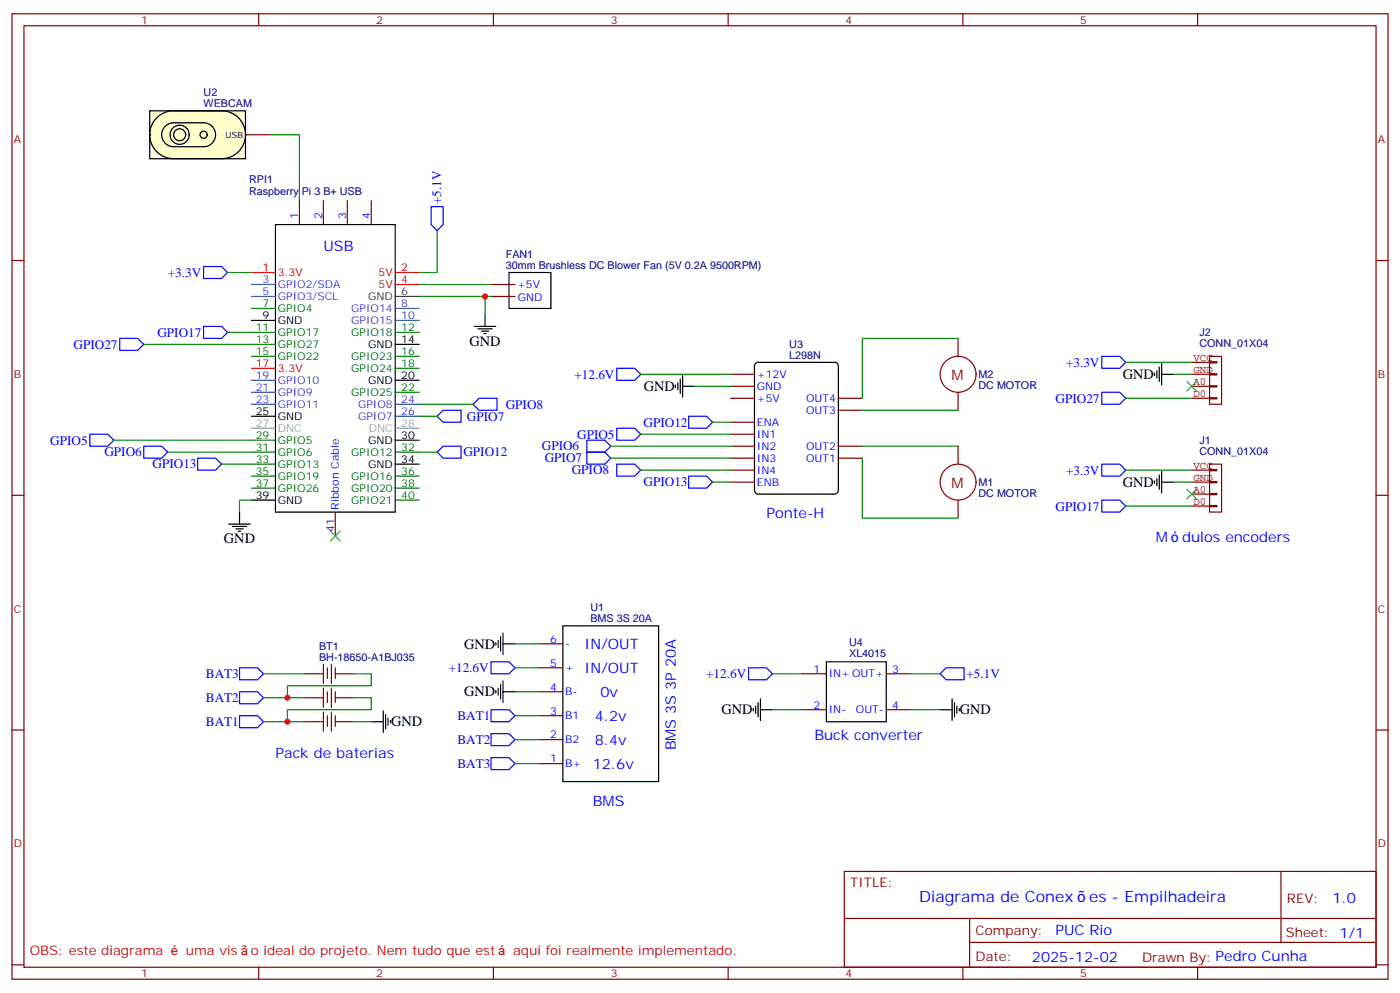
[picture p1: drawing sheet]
<svg xmlns="http://www.w3.org/2000/svg" width="412mm" height="292mm" viewBox="0 0 412 292" stroke-linecap="round" stroke-linejoin="round" font-family="sans-serif">
<g fill="none" stroke="#870000" stroke-width=".35">
<path d="M3.5 4.1h405.4v284.3h-405.4zM7.1 7.6h398.2v277.3h-398.2zM76.2 4.1v3.5M145.3 4.1v3.5M214.5 4.1v3.5M283.6 4.1v3.5M352.8 4.1v3.5M88.2 59.1v7M95.2 59.1v7M102.3 59.1v7M109.4 59.1v7M3.5 76.7h3.6"/>
<path d="M405.3 76.7h3.6M144.6 83.8h7.1M144.6 87.3h7.1M3.5 145.9h3.6M98.8 150.8v7.1M405.3 145.9h3.6M3.5 215h3.6M405.3 215h3.6M248.7 256.6h156.6v28.3h-156.6zM377.3 256.7v20.8M248.7 270.5h156.5M285.6 277.5h119.6"/>
<path d="M285.6 270.5v14.1M3.5 284.2h3.6M76.2 284.9v3.5M145.3 284.9v3.5M214.5 284.9v3.5M283.6 284.9v3.5M352.8 284.9v3.5M405.3 284.2h3.6"/>
</g>
<path d="M81.1 66.1h35.3v84.7h-35.3zM74.1 94.4h7M149.9 80.3h12.4v10.5h-12.4zM116.4 101.4h7.1M116.4 112h7.1M74.1 122.6h7M116.4 129.6h7.1M116.4 136.7h7.1M74.1 147.3h7" fill="none" stroke="#000" stroke-width=".35"/>
<path d="M74.1 80.3h7M116.4 80.3h7.1M116.4 83.8h7.1M74.1 108.5h7" fill="none" stroke="#f00" stroke-width=".35"/>
<path d="M74.1 83.8h7M74.1 87.3h7M116.4 90.8h7.1M116.4 94.4h7.1M74.1 112h7M74.1 115.5h7M74.1 119.1h7M116.4 119.1h7.1M116.4 122.6h7.1" fill="none" stroke="#06c" stroke-width=".35"/>
<path d="M116.4 87.3h7.1" fill="none" stroke="#333" stroke-width=".35"/>
<g fill="none" stroke="#060" stroke-width=".35">
<path d="M74.1 90.8h7M74.1 97.9h7M116.4 97.9h7.1M74.1 101.4h7M74.1 105h7M116.4 105h7.1M116.4 108.5h7.1M116.4 115.5h7.1M74.1 129.6h7M74.1 133.2h7M74.1 136.7h7M116.4 133.2h7.1"/>
<path d="M74.1 140.2h7M74.1 143.8h7M116.4 140.2h7.1M116.4 143.8h7.1M116.4 147.3h7.1"/>
</g>
<path d="M74.1 126.1h7M116.4 126.1h7.1" fill="none" stroke="#999" stroke-width=".35"/>
<path d="M123.5 83.8h21.1" fill="none" stroke="#008700" stroke-width=".35"/>
<path d="M44.1 32.6h28.2v14.1h-28.2z" fill="#ffc" stroke="#000" stroke-width=".35"/>
<g fill="none" stroke="#000" stroke-width=".35">
<path d="M46.5 34.4a7 7 0 0 1 4.7-1.8h14.1a7.1 7.1 0 0 1 7 7.1 7.1 7.1 0 0 1-7 7h-14.1a7.1 7.1 0 0 1-6.7-4.5 7.1 7.1 0 0 1 2-7.8zM48.7 37.2a3.5 3.5 0 0 1 2.5-1h8.8a3.5 3.5 0 0 1 3.5 3.5 3.5 3.5 0 0 1-3.5 3.5h-8.8a3.5 3.5 0 0 1-3.3-2.2 3.5 3.5 0 0 1 .8-3.8zM139.7 96.1h6.3M140.8 96.8h4.2M141.8 97.5h2.1M142.5 98.2h.7M142.9 92.6v3.5M199 113.4v.7M199.7 112.7v2.1M200.4 111.7v4.2M201.1 113.8h3.5M201.1 110.6v6.3"/>
<path d="M222.5 107.1l.8-.4h22.6l.8 .4 .2 .7v36.7l-.4 .8-.6 .2h-22.6l-.8-.5-.3-.5v-36.7zM340.1 109.9v.7M340.8 109.2v2.1M341.5 108.1v4.3M342.2 110.2h3.5M342.2 107.1v6.3M341.5 139.9v4.2M342.2 138.8v6.4M67.4 154.3h6.3M68.4 155h4.3M69.5 155.8h2.1M70.2 156.5h.7"/>
<path d="M70.6 150.8v3.5M340.1 141.6v.7M340.8 140.9v2.2M342.2 142h3.5M146 189.3v.7M146.8 188.6v2.1M147.5 187.5v4.2M148.2 186.4v6.4M148.2 189.6h3.5M165.8 184.3h28.2v45.9h-28.2zM243.4 194.9h17.7v17.6h-17.7zM109.4 212.5h3.5"/>
<path d="M112.9 209.4v6.3M113.6 210.4v4.3M114.3 211.5v2.1M115 212.2v.7M146 203.4v.7M146.8 202.7v2.1M147.5 201.6v4.2M148.2 203.7h3.5M148.2 200.6v6.3M221.9 208.7v.7M222.6 208v2.1M223.3 206.9v4.2"/>
<path d="M224 209h3.5M224 205.8v6.4M276.9 209h3.6M280.5 205.8v6.4M281.2 206.9v4.2M281.9 208v2.1M282.6 208.7v.7"/>
<circle cx="52.9" cy="39.7" r="2.82"/>
<circle cx="52.9" cy="39.7" r="1.76"/>
<circle cx="60" cy="39.7" r="1.06"/>
</g>
<g fill="#000">
<circle cx="44.1" cy="39.7" r=".18"/>
<circle cx="72.3" cy="39.7" r=".18"/>
</g>
<g fill="none" stroke="#870000" stroke-width=".35">
<path d="M72.3 39.7h7.1M282.2 99.7v5.3M215.2 110.2h7M215.2 113.8h7M215.2 117.3h7M246.9 117.3h7.1M282.2 115.5v5.3M215.2 127.9h7M215.2 131.4h7M215.2 134.9h7M215.2 138.5h7M215.2 124.4h7"/>
<path d="M246.9 131.4h7.1M246.9 134.9h7.1M246.9 120.8h7.1M282.2 131.4v5.3M215.2 142h7M282.2 147.3v5.3M90 198.4h5.2M95.2 195.6v5.7M96.4 196.7v3.1M97.6 195.6v5.7M98.8 198.4h5.3M98.8 196.7v3.1"/>
<path d="M158.7 196.7h7.1M158.7 189.6h7.1M236.4 198.4h7M261.1 198.4h7M90 205.5h5.2M90 212.5h5.2M95.2 202.7v5.6M95.2 209.7v5.7M96.4 203.7v3.2M96.4 210.8v3.2M97.6 202.7v5.6M97.6 209.7v5.7"/>
<path d="M98.8 203.7v3.2M98.8 210.8v3.2M98.8 205.5h5.3M98.8 212.5h5.3M158.7 217.8h7.1M158.7 210.8h7.1M158.7 203.7h7.1M236.4 209h7M261.1 209h7M158.7 224.9h7.1"/>
<circle cx="282.2" cy="110.2" r="5.3"/>
<circle cx="282.2" cy="142" r="5.3"/>
</g>
<g fill="none" stroke="#008700" stroke-width=".35">
<path d="M79.4 39.7h8.8v19.4M128.8 67.9v12.4h-5.3M67 97.9h7.1M67 80.3h7.1M123.5 87.3h21.1M142.9 87.3v5.3M282.2 99.7h-28.2v17.6M42.3 101.4h31.8M123.5 119.1h15.8M188.7 110.2h26.5M204.6 113.8h10.6M331.6 117.3h19.4"/>
<path d="M331.6 106.7h19.4M345.7 110.2h5.3M33.5 129.6h40.6M49.4 133.2h24.7M65.3 136.7h8.8M123.5 133.2h5.3M123.5 122.6h5.3M179.9 131.4h35.3M179.9 134.9h35.3M188.7 127.9h26.5M188.7 138.5h26.5M209.9 124.4h5.3"/>
<path d="M254 134.9v17.7h28.2M254 131.4h28.2M254 120.8h28.2M331.6 138.5h19.4M74.1 147.3h-3.5v3.5M209.9 142h5.3M331.6 149h19.4M345.7 142h5.3M77.6 198.4h12.4M104.1 198.4h5.3v3.6h-24.7v3.5h5.3M151.7 189.6h7M151.7 196.7h7"/>
<path d="M227.5 198.4h8.9M268.1 198.4h8.8M77.6 212.5h7.1M77.6 205.5h7.1M104.1 205.5h5.3v3.5h-24.7v3.5h5.3M104.1 212.5h5.3M151.7 210.8h7M151.7 217.8h7M151.7 203.7h7M227.5 209h8.9M268.1 209h8.8M151.7 224.9h7"/>
</g>
<g fill="none" stroke="#00f" stroke-width=".35">
<path d="M60 78.5h5.3l1.7 1.8-1.7 1.7h-5.3zM127 60.9h3.5v5.2l-1.7 1.8-1.8-1.8zM35.3 99.7h5.3l1.7 1.7-1.7 1.8h-5.3zM60 96.1h5.3l1.7 1.8-1.7 1.8h-5.3zM139.3 119.1l1.8-1.8h5.3v3.5h-5.3zM181.7 108.5h5.3l1.7 1.7-1.7 1.8h-5.3zM324.6 115.5h5.2l1.8 1.8-1.8 1.8h-5.2zM324.6 105h5.2l1.8 1.7-1.8 1.8h-5.2zM26.5 127.9h5.2l1.8 1.7-1.8 1.8h-5.2zM42.3 131.4h5.3l1.8 1.8-1.8 1.7h-5.3zM58.2 134.9h5.3l1.8 1.8-1.8 1.8h-5.3zM128.8 122.6l1.7-1.8h5.3v3.6h-5.3z"/>
<path d="M130.5 131.4h5.3v3.5h-5.3l-1.7-1.7zM172.9 129.6h5.3l1.7 1.8-1.7 1.8h-5.3zM172.9 133.2h5.3l1.7 1.7-1.7 1.8h-5.3zM181.7 126.1h5.3l1.7 1.8-1.7 1.7h-5.3zM181.7 136.7h5.3l1.7 1.8-1.7 1.7h-5.3zM202.8 122.6h5.3l1.8 1.8-1.8 1.7h-5.3zM324.6 136.7h5.2l1.8 1.8-1.8 1.7h-5.2zM202.8 140.2h5.3l1.8 1.8-1.8 1.8h-5.3zM324.6 147.3h5.2l1.8 1.7-1.8 1.8h-5.2zM70.6 196.7h5.2l1.8 1.7-1.8 1.8h-5.2zM144.6 194.9h5.3l1.8 1.8-1.8 1.7h-5.3zM220.5 196.7h5.3l1.7 1.7-1.7 1.8h-5.3z"/>
<path d="M276.9 198.4l1.8-1.7h5.3v3.5h-5.3zM70.6 203.7h5.2l1.8 1.8-1.8 1.8h-5.2zM70.6 210.8h5.2l1.8 1.7-1.8 1.8h-5.2zM144.6 216.1h5.3l1.8 1.7-1.8 1.8h-5.3zM144.6 209h5.3l1.8 1.8-1.8 1.7h-5.3zM144.6 223.1h5.3l1.8 1.8-1.8 1.8h-5.3z"/>
</g>
<g fill="none" stroke="#850000" stroke-width=".35">
<path d="M351 106.7h5.3M351 110.2h5.3M351 113.8h5.3M351 117.3h5.3M356.3 117.1h2.1v.4h-2.1zM356.3 113.6h2.1v.3h-2.1zM356.3 110.1h2.1v.3h-2.1zM356.3 106.5h2.1v.4h-2.1zM356.3 105h3.5v14.1h-3.5zM351 138.5h5.3M356.3 138.3h2.1v.3h-2.1zM356.3 136.7h3.5v14.1h-3.5z"/>
<path d="M351 142h5.3M351 145.5h5.3M351 149h5.3M356.3 148.9h2.1v.3h-2.1zM356.3 145.3h2.1v.4h-2.1zM356.3 141.8h2.1v.4h-2.1z"/>
</g>
<path d="M349.6 112.4l2.8 2.8M352.4 112.4l-2.8 2.8M97.4 156.5l2.8 2.8M100.2 156.5l-2.8 2.8M349.6 144.1l2.8 2.8M352.4 144.1l-2.8 2.8" fill="none" stroke="#3c3" stroke-width=".35"/>
<g fill="#c00">
<circle cx="142.9" cy="87.3" r=".88"/>
<circle cx="84.7" cy="205.5" r=".88"/>
<circle cx="84.7" cy="212.5" r=".88"/>
</g>
<g font-size="4.6" fill="#00f">
<text x="270.8" y="265.7">Diagrama de Conex</text>
<text x="320.8" y="265.7">es - Empilhadeira</text>
</g>
<g font-size="4.2" fill="#00f">
<text x="95.2" y="73.9">USB</text>
<text x="225.8" y="152.6">Ponte-H</text>
<text x="340.4" y="159.6">M</text>
<text x="348.2" y="159.6">dulos encoders</text>
<text x="172.2" y="191.1">IN/OUT</text>
<text x="172.2" y="198.2">IN/OUT</text>
<text x="176.9" y="205.2">0v</text>
<text x="175.2" y="212.3">4.2v</text>
<text x="175.2" y="219.4">8.4v</text>
<text x="199.1" y="221" transform="rotate(-90 199.1 221)">BMS 3S 3P 20A</text>
<text x="239.9" y="217.8">Buck converter</text>
<text x="81.1" y="223.1">Pack de baterias</text>
<text x="174.6" y="226.4">12.6v</text>
<text x="174.6" y="237.2">BMS</text>
<text x="392.5" y="265.9">1.0</text>
<text x="310.9" y="275.5">PUC Rio</text>
<text x="304" y="283.3">2025-12-02</text>
</g>
<g font-size="4.2">
<text x="138.3" y="101.8">GND</text>
<text x="330.7" y="111.6">GND</text>
<text x="189.6" y="115.2">GND</text>
<text x="330.7" y="143.4">GND</text>
<text x="66" y="160">GND</text>
<text x="136.7" y="191">GND</text>
<text x="136.7" y="205.1">GND</text>
<text x="115.2" y="214">GND</text>
<text x="212.5" y="210.4">GND</text>
<text x="282.8" y="210.4">GND</text>
</g>
<g font-size="4.2" fill="#800">
<text x="280.2" y="111.8">M</text>
<text x="280.2" y="143.6">M</text>
</g>
<g font-size="3.9" fill="#00f">
<text x="129.9" y="60.1" transform="rotate(-90 129.9 60.1)">+5.1V</text>
<text x="49.4" y="81.6">+3.3V</text>
<text x="46.4" y="99.3">GPIO17</text>
<text x="21.7" y="102.8">GPIO27</text>
<text x="169.2" y="111.5">+12.6V</text>
<text x="314" y="108.1">+3.3V</text>
<text x="311" y="118.7">GPIO27</text>
<text x="137.5" y="123.8">GPIO7</text>
<text x="149" y="120.4">GPIO8</text>
<text x="189.6" y="125.7">GPIO12</text>
<text x="14.8" y="131">GPIO5</text>
<text x="170" y="129.2">GPIO5</text>
<text x="30.8" y="134.4">GPIO6</text>
<text x="45" y="137.9">GPIO13</text>
<text x="136.5" y="134.3">GPIO12</text>
<text x="159.6" y="132.6">GPIO6</text>
<text x="160.5" y="136.2">GPIO7</text>
<text x="168.4" y="139.6">GPIO8</text>
<text x="189.6" y="143.2">GPIO13</text>
<text x="314" y="139.8">+3.3V</text>
<text x="311" y="150.4">GPIO17</text>
<text x="132.2" y="197.9">+12.6V</text>
<text x="60.7" y="199.8">BAT3</text>
<text x="208" y="199.7">+12.6V</text>
<text x="284.7" y="199.6">+5.1V</text>
<text x="60.7" y="206.9">BAT2</text>
<text x="60.7" y="213.9">BAT1</text>
<text x="134.7" y="212.1">BAT1</text>
<text x="134.7" y="219.2">BAT2</text>
<text x="134.7" y="226.3">BAT3</text>
</g>
<g font-size="3.9" fill="#800">
<text x="250.5" y="261.2">TITLE:</text>
<text x="379.1" y="265.9">REV:</text>
<text x="287.4" y="275.4">Company:</text>
<text x="378.7" y="276">Sheet: 1/1</text>
<text x="287.4" y="283.1">Date:</text>
<text x="336.4" y="283.2">Drawn By: Pedro Cunha</text>
</g>
<g font-size="3.9" fill="#c00">
<text x="8.8" y="281.3">OBS: este diagrama</text>
<text x="54.7" y="281.3">uma vis</text>
<text x="73.9" y="281.3">o ideal do projeto. Nem tudo que est</text>
<text x="151.1" y="281.3">aqui foi realmente implementado.</text>
</g>
<g font-size="3.2" fill="#800">
<text x="41.6" y="7.1">1</text>
<text x="110.8" y="7.1">2</text>
<text x="179.9" y="7.1">3</text>
<text x="249.1" y="7.1">4</text>
<text x="318.2" y="7.1">5</text>
<text x="4.1" y="42.2">A</text>
<text x="405.9" y="42.2">A</text>
<text x="4.1" y="111.3">B</text>
<text x="405.9" y="111.3">B</text>
<text x="4.1" y="180.4">C</text>
<text x="405.9" y="180.4">C</text>
<text x="4.1" y="249.6">D</text>
<text x="405.9" y="249.6">D</text>
<text x="41.6" y="287.9">1</text>
<text x="110.8" y="287.9">2</text>
<text x="179.9" y="287.9">3</text>
<text x="249.1" y="287.9">4</text>
<text x="318.2" y="287.9">5</text>
</g>
<g font-size="3.2" fill="#000080">
<text x="60" y="28.3">U2</text>
<text x="60" y="31.6">WEBCAM</text>
<text x="73.4" y="57.3">Raspberry Pi 3 B+ USB</text>
<text x="73.4" y="54">RPI1</text>
<text x="149" y="75.9">FAN1</text>
<text x="149" y="79.2">30mm Brushless DC Blower Fan (5V 0.2A 9500RPM)</text>
<text x="353.3" y="99.1">J2</text>
<text x="232.5" y="105.7">L298N</text>
<text x="232.5" y="102.5">U3</text>
<text x="353.3" y="102.3">CONN_01X04</text>
<text x="288.2" y="111.4">M2</text>
<text x="288.2" y="114.6">DC MOTOR</text>
<text x="353.3" y="130.8">J1</text>
<text x="353.3" y="134">CONN_01X04</text>
<text x="288.2" y="143.1">M1</text>
<text x="288.2" y="146.3">DC MOTOR</text>
<text x="173.9" y="183.3">BMS 3S 20A</text>
<text x="173.9" y="180">U1</text>
<text x="94" y="191.4">BT1</text>
<text x="250.1" y="190.3">U4</text>
<text x="94" y="194.6">BH-18650-A1BJ035</text>
<text x="250.1" y="193.5">XL4015</text>
</g>
<g font-size="3.2" fill="#00f">
<text x="87.8" y="64.4" transform="rotate(-90 87.8 64.4)">1</text>
<text x="94.9" y="64.4" transform="rotate(-90 94.9 64.4)">2</text>
<text x="102" y="64.4" transform="rotate(-90 102 64.4)">3</text>
<text x="109" y="64.4" transform="rotate(-90 109 64.4)">4</text>
<text x="152.3" y="84.8">+5V</text>
<text x="152.5" y="88.7">GND</text>
<text x="223" y="111.3">+12V</text>
<text x="223" y="114.8">GND</text>
<text x="223" y="118.4">+5V</text>
<text x="237.4" y="118.4">OUT4</text>
<text x="223" y="125.4">ENA</text>
<text x="237.4" y="121.9">OUT3</text>
<text x="223" y="128.9">IN1</text>
<text x="223" y="132.5">IN2</text>
<text x="223" y="136">IN3</text>
<text x="237.4" y="136">OUT1</text>
<text x="237.4" y="132.5">OUT2</text>
<text x="223" y="139.5">IN4</text>
<text x="223" y="143.1">ENB</text>
<text x="99.8" y="150.1" transform="rotate(-90 99.8 150.1)">Ribbon Cable</text>
<text x="98.4" y="156.6" transform="rotate(-90 98.4 156.6)">41</text>
<text x="162" y="189.3">6</text>
<text x="166.5" y="190.7">-</text>
<text x="162" y="196.3">5</text>
<text x="166.5" y="197.7">+</text>
<text x="162" y="203.4">4</text>
<text x="239.6" y="198.1">1</text>
<text x="244.1" y="199.5">IN+ OUT+</text>
<text x="262.8" y="198.1">3</text>
<text x="166.5" y="204.8">B-</text>
<text x="239.6" y="208.7">2</text>
<text x="262.8" y="208.7">4</text>
<text x="162" y="210.4">3</text>
<text x="166.5" y="211.8">B1</text>
<text x="244.1" y="210.1">IN-</text>
<text x="252.1" y="210.1">OUT-</text>
<text x="162" y="217.5">2</text>
<text x="166.5" y="218.9">B2</text>
<text x="162" y="224.5">1</text>
<text x="166.5" y="226">B+</text>
</g>
<g font-size="3.2" fill="#f00">
<text x="77.4" y="79.9">1</text>
<text x="81.8" y="81.3">3.3V</text>
<text x="111.5" y="81.3">5V</text>
<text x="118.2" y="79.9">2</text>
<text x="118.2" y="83.4">4</text>
<text x="111.5" y="84.8">5V</text>
<text x="75.3" y="108.1">17</text>
<text x="81.8" y="109.5">3.3V</text>
</g>
<g font-size="3.2" fill="#06c">
<text x="77.4" y="83.4">3</text>
<text x="77.4" y="87">5</text>
<text x="81.8" y="84.8">GPIO2/SDA</text>
<text x="81.8" y="88.4">GPIO3/SCL</text>
<text x="103.5" y="91.9">GPIO14</text>
<text x="103.5" y="95.4">GPIO15</text>
<text x="118.2" y="90.5">8</text>
<text x="118.2" y="94">10</text>
<text x="75.3" y="111.7">19</text>
<text x="81.8" y="113.1">GPIO10</text>
<text x="75.3" y="115.2">21</text>
<text x="75.3" y="118.7">23</text>
<text x="81.8" y="116.6">GPIO9</text>
<text x="118.2" y="118.7">24</text>
<text x="81.8" y="120.1">GPIO11</text>
<text x="105.5" y="120.1">GPIO8</text>
<text x="105.5" y="123.6">GPIO7</text>
<text x="118.2" y="122.2">26</text>
</g>
<g font-size="3.2" fill="#333">
<text x="108.4" y="88.4">GND</text>
<text x="118.2" y="87">6</text>
</g>
<g font-size="3.2" fill="#060">
<text x="77.4" y="90.5">7</text>
<text x="81.8" y="91.9">GPIO4</text>
<text x="75.3" y="97.5">11</text>
<text x="75.3" y="101.1">13</text>
<text x="81.8" y="99">GPIO17</text>
<text x="103.5" y="99">GPIO18</text>
<text x="118.2" y="97.5">12</text>
<text x="75.3" y="104.6">15</text>
<text x="81.8" y="102.5">GPIO27</text>
<text x="81.8" y="106">GPIO22</text>
<text x="103.5" y="106">GPIO23</text>
<text x="118.2" y="104.6">16</text>
<text x="103.5" y="109.5">GPIO24</text>
<text x="118.2" y="108.1">18</text>
<text x="103.5" y="116.6">GPIO25</text>
<text x="118.2" y="115.2">22</text>
<text x="75.3" y="129.3">29</text>
<text x="81.8" y="130.7">GPIO5</text>
<text x="75.3" y="132.8">31</text>
<text x="75.3" y="136.3">33</text>
<text x="81.8" y="134.2">GPIO6</text>
<text x="81.8" y="137.8">GPIO13</text>
<text x="103.5" y="134.2">GPIO12</text>
<text x="118.2" y="132.8">32</text>
<text x="75.3" y="139.9">35</text>
<text x="75.3" y="143.4">37</text>
<text x="81.8" y="141.3">GPIO19</text>
<text x="103.5" y="141.3">GPIO16</text>
<text x="118.2" y="139.9">36</text>
<text x="118.2" y="143.4">38</text>
<text x="81.8" y="144.8">GPIO26</text>
<text x="103.5" y="144.8">GPIO20</text>
<text x="103.5" y="148.3">GPIO21</text>
<text x="118.2" y="146.9">40</text>
</g>
<g font-size="3.2">
<text x="77.4" y="94">9</text>
<text x="81.8" y="95.4">GND</text>
<text x="118.2" y="101.1">14</text>
<text x="108.4" y="102.5">GND</text>
<text x="108.4" y="113.1">GND</text>
<text x="118.2" y="111.7">20</text>
<text x="75.3" y="122.2">25</text>
<text x="81.8" y="123.6">GND</text>
<text x="108.4" y="130.7">GND</text>
<text x="118.2" y="129.3">30</text>
<text x="108.4" y="137.8">GND</text>
<text x="118.2" y="136.3">34</text>
<text x="75.3" y="146.9">39</text>
<text x="81.8" y="148.3">GND</text>
</g>
<g font-size="3.2" fill="#840000">
<text x="351.5" y="106.4">VCC</text>
<text x="351.5" y="109.9">GND</text>
<text x="351.5" y="113.4">A0</text>
<text x="351.5" y="116.9">D0</text>
<text x="351.5" y="138.1">VCC</text>
<text x="351.5" y="141.6">GND</text>
<text x="351.5" y="145.2">A0</text>
<text x="351.5" y="148.7">D0</text>
</g>
<g font-size="3.2" fill="#999">
<text x="75.3" y="125.8">27</text>
<text x="118.2" y="125.8">28</text>
<text x="81.8" y="127.2">DNC</text>
<text x="108.7" y="127.2">DNC</text>
</g>
<text font-size="2.5" x="66.4" y="40.7">USB</text>
</svg>
